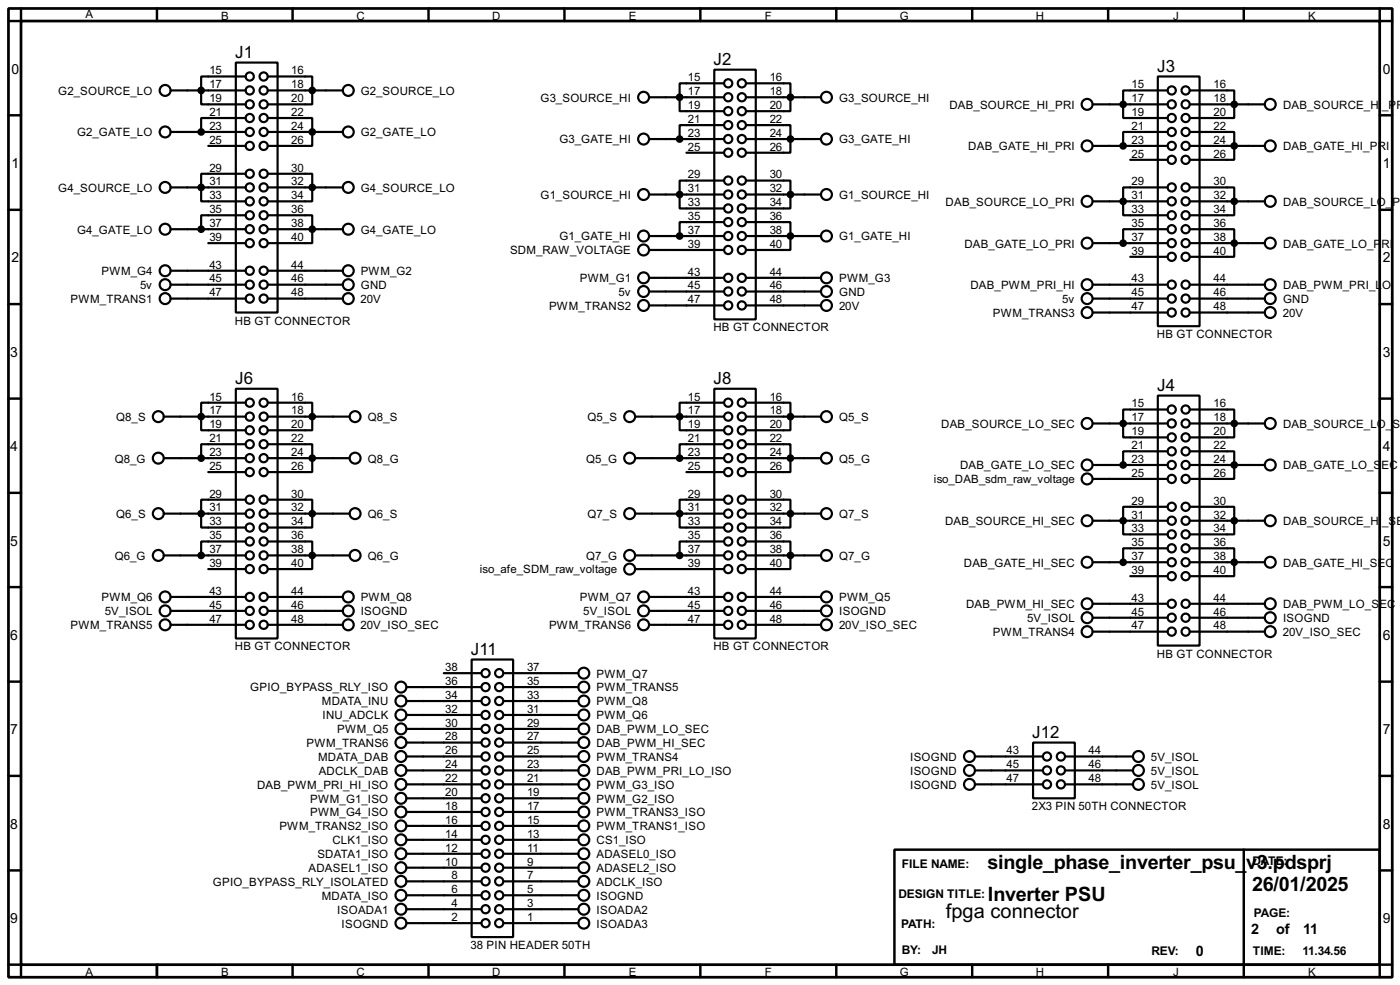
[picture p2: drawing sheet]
<svg xmlns="http://www.w3.org/2000/svg" width="256mm" height="180mm" viewBox="0 0 256 180" stroke-linecap="round" stroke-linejoin="round" font-family="sans-serif">
<path d="M1.6 1.6h253.5v177.3h-253.5zM3.9 3.9h248.9v172.7h-248.9z" fill="none" stroke="#000" stroke-width=".5"/>
<g fill="none" stroke="#000" stroke-width=".45">
<path d="M3.9 1.6v2.3h-2.3M28.8 1.6v2.3M53.6 1.6v2.3M78.5 1.6v2.3M103.4 1.6v2.3M128.3 1.6v2.3M153.2 1.6v2.3M178.1 1.6v2.3M203 1.6v2.3M227.9 1.6v2.3M252.8 1.6v2.3h2.3M1.6 21.1h2.3"/>
<path d="M1.6 38.4h2.3M252.8 21.1h2.3M252.8 38.4h2.3M1.6 55.7h2.3M252.8 55.7h2.3M1.6 73h2.3M252.8 73h2.3M1.6 90.2h2.3M252.8 90.2h2.3M1.6 107.5h2.3M252.8 107.5h2.3M1.6 124.8h2.3"/>
<path d="M252.8 124.8h2.3M1.6 142h2.3M1.6 159.3h2.3M163.9 155.5h88.9v21.1h-88.9zM227.9 155.5v23.4M252.8 142h2.3M252.8 159.3h2.3M1.6 176.6h2.3v2.3M28.8 176.6v2.3M53.6 176.6v2.3M78.5 176.6v2.3M103.4 176.6v2.3"/>
<path d="M128.3 176.6v2.3M153.2 176.6v2.3M178.1 176.6v2.3M203 176.6v2.3M255.1 176.6h-2.3v2.3"/>
</g>
<g fill="none" stroke="#000" stroke-width=".4">
<path d="M31.3 16.6h13.7M43.2 11.5h7.7v45.7h-7.7zM45 14h-8.1v5.1h8.1M49.1 14h8.1v5.1h-8.1M49.1 16.6h13.7M118.9 17.8h13.7M130.9 12.8h7.6v45.7h-7.6zM132.6 15.3h-8.1v5.1h8.1M136.7 15.3h8.1v5.1h-8.1M136.7 17.8h13.7M200.2 19.1h13.7M212.1 14h7.7v45.7h-7.7z"/>
<path d="M213.9 16.6h-8.1v5h8.1M218 16.6h8.1v5h-8.1M218 19.1h13.7M31.3 24.2h13.7M31.3 34.3h13.7M38.2 26.7h6.8M45 21.6h-8.1v2.6M45 31.8h-8.1v5.1h8.1M45 39.4h-8.1v2.6M49.1 21.6h8.1v5.1h-8.1M49.1 31.8h8.1v5.1h-8.1M49.1 39.4h8.1v5.1h-8.1"/>
<path d="M49.1 24.2h13.7M49.1 34.3h13.7M118.9 25.5h13.7M118.9 35.6h13.7M125.8 28h6.8M132.6 22.9h-8.1v2.6M132.6 33.1h-8.1v5.1h8.1M136.7 22.9h8.1v5.1h-8.1M136.7 33.1h8.1v5.1h-8.1M136.7 25.5h13.7M136.7 35.6h13.7M200.2 26.7h13.7"/>
<path d="M200.2 36.9h13.7M207.1 29.3h6.8M213.9 24.2h-8.1v2.5M213.9 34.3h-8.1v5.1h8.1M218 24.2h8.1v5.1h-8.1M218 34.3h8.1v5.1h-8.1M218 26.7h13.7M218 36.9h13.7M31.3 52.1h13.7M31.3 54.7h13.7M31.3 49.6h13.7M31.3 42h13.7"/>
<path d="M38.2 44.5h6.8M49.1 52.1h13.7M49.1 54.7h13.7M49.1 49.6h13.7M49.1 42h13.7M118.9 53.4h13.7M118.9 55.9h13.7M118.9 50.9h13.7M118.9 43.2h13.7M118.9 45.8h13.7M132.6 40.7h-8.1v2.5M136.7 40.7h8.1v5.1h-8.1"/>
<path d="M136.7 53.4h13.7M136.7 55.9h13.7M136.7 50.9h13.7M136.7 43.2h13.7M200.2 52.1h13.7M200.2 54.7h13.7M200.2 57.2h13.7M200.2 44.5h13.7M207.1 47h6.8M213.9 42h-8.1v2.5M218 42h8.1v5h-8.1M218 52.1h13.7"/>
<path d="M218 54.7h13.7M218 57.2h13.7M218 44.5h13.7M30 76.3h15M43.2 71.2h7.7v45.7h-7.7zM45 73.7h-8.1v5.1h8.1M49.1 73.7h8.1v5.1h-8.1M49.1 76.3h15M116.4 76.3h16.2M130.9 71.2h7.6v45.7h-7.6zM132.6 73.7h-8.1v5.1h8.1M136.7 73.7h8.1v5.1h-8.1"/>
<path d="M136.7 76.3h13.7M200.2 77.5h13.7M212.1 72.4h7.7v45.8h-7.7zM213.9 75h-8.1v5.1h8.1M218 75h8.1v5.1h-8.1M218 77.5h13.7M30 83.9h15M30 94h15M38.2 86.4h6.8M45 81.3h-8.1v2.6M45 91.5h-8.1v5.1h8.1M45 99.1h-8.1v2.6"/>
<path d="M49.1 81.3h8.1v5.1h-8.1M49.1 91.5h8.1v5.1h-8.1M49.1 99.1h8.1v5.1h-8.1M49.1 83.9h15M49.1 94h15M116.4 83.9h16.2M116.4 94h16.2M125.8 86.4h6.8M132.6 81.3h-8.1v2.6M132.6 91.5h-8.1v5.1h8.1M132.6 99.1h-8.1v2.6M136.7 81.3h8.1v5.1h-8.1"/>
<path d="M136.7 91.5h8.1v5.1h-8.1M136.7 99.1h8.1v5.1h-8.1M136.7 83.9h13.7M136.7 94h13.7M200.2 85.1h13.7M200.2 95.3h13.7M200.2 87.7h13.7M213.9 82.6h-8.1v2.5M213.9 92.8h-8.1v5h8.1M218 82.6h8.1v5.1h-8.1M218 92.8h8.1v5h-8.1M218 85.1h13.7"/>
<path d="M218 95.3h13.7M30 101.7h15M31.3 111.8h13.7M31.3 114.4h13.7M31.3 109.3h13.7M38.2 104.2h6.8M49.1 111.8h13.7M49.1 114.4h13.7M49.1 101.7h15M49.1 109.3h13.7M116.4 101.7h16.2M116.4 104.2h16.2"/>
<path d="M118.9 111.8h13.7M118.9 114.4h13.7M118.9 109.3h13.7M136.7 111.8h13.7M136.7 114.4h13.7M136.7 101.7h13.7M136.7 109.3h13.7M200.2 113.1h13.7M200.2 115.6h13.7M200.2 110.5h13.7M200.2 102.9h13.7M207.1 105.5h6.8"/>
<path d="M213.9 100.4h-8.1v2.5M218 100.4h8.1v5.1h-8.1M218 113.1h13.7M218 115.6h13.7M218 110.5h13.7M218 102.9h13.7M74.5 138.5h13.7M74.5 135.9h13.7M74.5 133.4h13.7M74.5 130.9h13.7M74.5 128.3h13.7M74.5 125.8h13.7"/>
<path d="M81.3 123.2h6.9M86.4 120.7h7.6v50.8h-7.6zM92.3 138.5h13.7M92.3 135.9h13.7M92.3 133.4h13.7M92.3 130.9h13.7M92.3 128.3h13.7M92.3 125.8h13.7M92.3 123.2h13.7M178.6 138.5h12.5M189.3 135.9h7.6v10.2h-7.6zM195.1 138.5h12.5"/>
<path d="M74.5 158.8h13.7M74.5 156.3h13.7M74.5 153.7h13.7M74.5 151.2h13.7M74.5 148.6h13.7M74.5 146.1h13.7M74.5 143.6h13.7M74.5 141h13.7M92.3 158.8h13.7M92.3 156.3h13.7M92.3 153.7h13.7M92.3 151.2h13.7"/>
<path d="M92.3 148.6h13.7M92.3 146.1h13.7M92.3 143.6h13.7M92.3 141h13.7M178.6 143.6h12.5M178.6 141h12.5M195.1 143.6h12.5M195.1 141h12.5M74.5 169h13.7M74.5 166.4h13.7M74.5 161.3h13.7M74.5 163.9h13.7"/>
<path d="M92.3 169h13.7M92.3 166.4h13.7M92.3 161.3h13.7M92.3 163.9h13.7"/>
<circle cx="30.2" cy="16.6" r="1"/>
<circle cx="45.7" cy="14" r=".75"/>
<circle cx="45.7" cy="16.6" r=".75"/>
<circle cx="45.7" cy="19.1" r=".75"/>
<circle cx="48.3" cy="14" r=".75"/>
<circle cx="48.3" cy="19.1" r=".75"/>
<circle cx="48.3" cy="16.6" r=".75"/>
<circle cx="63.8" cy="16.6" r="1"/>
<circle cx="117.9" cy="17.8" r="1"/>
<circle cx="133.4" cy="17.8" r=".75"/>
<circle cx="133.4" cy="15.3" r=".75"/>
<circle cx="135.9" cy="17.8" r=".75"/>
<circle cx="135.9" cy="15.3" r=".75"/>
<circle cx="151.4" cy="17.8" r="1"/>
<circle cx="199.1" cy="19.1" r="1"/>
<circle cx="214.6" cy="16.6" r=".75"/>
<circle cx="214.6" cy="19.1" r=".75"/>
<circle cx="217.2" cy="16.6" r=".75"/>
<circle cx="217.2" cy="19.1" r=".75"/>
<circle cx="232.7" cy="19.1" r="1"/>
<circle cx="30.2" cy="34.3" r="1"/>
<circle cx="30.2" cy="24.2" r="1"/>
<circle cx="45.7" cy="36.9" r=".75"/>
<circle cx="45.7" cy="39.4" r=".75"/>
<circle cx="45.7" cy="34.3" r=".75"/>
<circle cx="45.7" cy="26.7" r=".75"/>
<circle cx="45.7" cy="31.8" r=".75"/>
<circle cx="45.7" cy="24.2" r=".75"/>
<circle cx="45.7" cy="21.6" r=".75"/>
<circle cx="48.3" cy="26.7" r=".75"/>
<circle cx="48.3" cy="34.3" r=".75"/>
<circle cx="48.3" cy="36.9" r=".75"/>
<circle cx="48.3" cy="39.4" r=".75"/>
<circle cx="48.3" cy="31.8" r=".75"/>
<circle cx="48.3" cy="21.6" r=".75"/>
<circle cx="48.3" cy="24.2" r=".75"/>
<circle cx="63.8" cy="34.3" r="1"/>
<circle cx="63.8" cy="24.2" r="1"/>
<circle cx="117.9" cy="35.6" r="1"/>
<circle cx="117.9" cy="25.5" r="1"/>
<circle cx="133.4" cy="35.6" r=".75"/>
<circle cx="133.4" cy="38.2" r=".75"/>
<circle cx="133.4" cy="28" r=".75"/>
<circle cx="133.4" cy="33.1" r=".75"/>
<circle cx="133.4" cy="20.4" r=".75"/>
<circle cx="133.4" cy="22.9" r=".75"/>
<circle cx="133.4" cy="25.5" r=".75"/>
<circle cx="135.9" cy="28" r=".75"/>
<circle cx="135.9" cy="33.1" r=".75"/>
<circle cx="135.9" cy="35.6" r=".75"/>
<circle cx="135.9" cy="38.2" r=".75"/>
<circle cx="135.9" cy="20.4" r=".75"/>
<circle cx="135.9" cy="22.9" r=".75"/>
<circle cx="135.9" cy="25.5" r=".75"/>
<circle cx="151.4" cy="35.6" r="1"/>
<circle cx="151.4" cy="25.5" r="1"/>
<circle cx="199.1" cy="26.7" r="1"/>
<circle cx="199.1" cy="36.9" r="1"/>
<circle cx="214.6" cy="34.3" r=".75"/>
<circle cx="214.6" cy="36.9" r=".75"/>
<circle cx="214.6" cy="39.4" r=".75"/>
<circle cx="214.6" cy="26.7" r=".75"/>
<circle cx="214.6" cy="29.3" r=".75"/>
<circle cx="214.6" cy="24.2" r=".75"/>
<circle cx="214.6" cy="21.6" r=".75"/>
<circle cx="217.2" cy="29.3" r=".75"/>
<circle cx="217.2" cy="34.3" r=".75"/>
<circle cx="217.2" cy="36.9" r=".75"/>
<circle cx="217.2" cy="39.4" r=".75"/>
<circle cx="217.2" cy="26.7" r=".75"/>
<circle cx="217.2" cy="24.2" r=".75"/>
<circle cx="217.2" cy="21.6" r=".75"/>
<circle cx="232.7" cy="36.9" r="1"/>
<circle cx="232.7" cy="26.7" r="1"/>
<circle cx="30.2" cy="49.6" r="1"/>
<circle cx="30.2" cy="42" r="1"/>
<circle cx="30.2" cy="52.1" r="1"/>
<circle cx="30.2" cy="54.7" r="1"/>
<circle cx="45.7" cy="52.1" r=".75"/>
<circle cx="45.7" cy="54.7" r=".75"/>
<circle cx="45.7" cy="49.6" r=".75"/>
<circle cx="45.7" cy="42" r=".75"/>
<circle cx="45.7" cy="44.5" r=".75"/>
<circle cx="48.3" cy="54.7" r=".75"/>
<circle cx="48.3" cy="52.1" r=".75"/>
<circle cx="48.3" cy="49.6" r=".75"/>
<circle cx="48.3" cy="42" r=".75"/>
<circle cx="48.3" cy="44.5" r=".75"/>
<circle cx="63.8" cy="42" r="1"/>
<circle cx="63.8" cy="49.6" r="1"/>
<circle cx="63.8" cy="52.1" r="1"/>
<circle cx="63.8" cy="54.7" r="1"/>
<circle cx="117.9" cy="43.2" r="1"/>
<circle cx="117.9" cy="45.8" r="1"/>
<circle cx="117.9" cy="50.9" r="1"/>
<circle cx="117.9" cy="55.9" r="1"/>
<circle cx="117.9" cy="53.4" r="1"/>
<circle cx="133.4" cy="53.4" r=".75"/>
<circle cx="133.4" cy="55.9" r=".75"/>
<circle cx="133.4" cy="50.9" r=".75"/>
<circle cx="133.4" cy="45.8" r=".75"/>
<circle cx="133.4" cy="40.7" r=".75"/>
<circle cx="133.4" cy="43.2" r=".75"/>
<circle cx="135.9" cy="50.9" r=".75"/>
<circle cx="135.9" cy="55.9" r=".75"/>
<circle cx="135.9" cy="53.4" r=".75"/>
<circle cx="135.9" cy="43.2" r=".75"/>
<circle cx="135.9" cy="45.8" r=".75"/>
<circle cx="135.9" cy="40.7" r=".75"/>
<circle cx="151.4" cy="43.2" r="1"/>
<circle cx="151.4" cy="50.9" r="1"/>
<circle cx="151.4" cy="53.4" r="1"/>
<circle cx="151.4" cy="55.9" r="1"/>
<circle cx="199.1" cy="44.5" r="1"/>
<circle cx="199.1" cy="54.7" r="1"/>
<circle cx="199.1" cy="57.2" r="1"/>
<circle cx="199.1" cy="52.1" r="1"/>
<circle cx="214.6" cy="54.7" r=".75"/>
<circle cx="214.6" cy="57.2" r=".75"/>
<circle cx="214.6" cy="52.1" r=".75"/>
<circle cx="214.6" cy="42" r=".75"/>
<circle cx="214.6" cy="44.5" r=".75"/>
<circle cx="214.6" cy="47" r=".75"/>
<circle cx="217.2" cy="54.7" r=".75"/>
<circle cx="217.2" cy="57.2" r=".75"/>
<circle cx="217.2" cy="52.1" r=".75"/>
<circle cx="217.2" cy="42" r=".75"/>
<circle cx="217.2" cy="47" r=".75"/>
<circle cx="217.2" cy="44.5" r=".75"/>
<circle cx="232.7" cy="44.5" r="1"/>
<circle cx="232.7" cy="57.2" r="1"/>
<circle cx="232.7" cy="54.7" r="1"/>
<circle cx="232.7" cy="52.1" r="1"/>
<circle cx="29" cy="76.3" r="1"/>
<circle cx="45.7" cy="78.8" r=".75"/>
<circle cx="45.7" cy="73.7" r=".75"/>
<circle cx="45.7" cy="76.3" r=".75"/>
<circle cx="48.3" cy="76.3" r=".75"/>
<circle cx="48.3" cy="73.7" r=".75"/>
<circle cx="48.3" cy="78.8" r=".75"/>
<circle cx="65" cy="76.3" r="1"/>
<circle cx="115.3" cy="76.3" r="1"/>
<circle cx="133.4" cy="73.7" r=".75"/>
<circle cx="133.4" cy="78.8" r=".75"/>
<circle cx="133.4" cy="76.3" r=".75"/>
<circle cx="135.9" cy="78.8" r=".75"/>
<circle cx="135.9" cy="73.7" r=".75"/>
<circle cx="135.9" cy="76.3" r=".75"/>
<circle cx="151.4" cy="76.3" r="1"/>
<circle cx="199.1" cy="77.5" r="1"/>
<circle cx="214.6" cy="77.5" r=".75"/>
<circle cx="214.6" cy="75" r=".75"/>
<circle cx="217.2" cy="77.5" r=".75"/>
<circle cx="217.2" cy="75" r=".75"/>
<circle cx="232.7" cy="77.5" r="1"/>
<circle cx="29" cy="94" r="1"/>
<circle cx="29" cy="83.9" r="1"/>
<circle cx="45.7" cy="86.4" r=".75"/>
<circle cx="45.7" cy="81.3" r=".75"/>
<circle cx="45.7" cy="96.6" r=".75"/>
<circle cx="45.7" cy="91.5" r=".75"/>
<circle cx="45.7" cy="99.1" r=".75"/>
<circle cx="45.7" cy="94" r=".75"/>
<circle cx="45.7" cy="83.9" r=".75"/>
<circle cx="48.3" cy="99.1" r=".75"/>
<circle cx="48.3" cy="83.9" r=".75"/>
<circle cx="48.3" cy="94" r=".75"/>
<circle cx="48.3" cy="96.6" r=".75"/>
<circle cx="48.3" cy="81.3" r=".75"/>
<circle cx="48.3" cy="91.5" r=".75"/>
<circle cx="48.3" cy="86.4" r=".75"/>
<circle cx="65" cy="83.9" r="1"/>
<circle cx="65" cy="94" r="1"/>
<circle cx="115.3" cy="83.9" r="1"/>
<circle cx="115.3" cy="94" r="1"/>
<circle cx="133.4" cy="99.1" r=".75"/>
<circle cx="133.4" cy="96.6" r=".75"/>
<circle cx="133.4" cy="81.3" r=".75"/>
<circle cx="133.4" cy="86.4" r=".75"/>
<circle cx="133.4" cy="83.9" r=".75"/>
<circle cx="133.4" cy="91.5" r=".75"/>
<circle cx="133.4" cy="94" r=".75"/>
<circle cx="135.9" cy="96.6" r=".75"/>
<circle cx="135.9" cy="86.4" r=".75"/>
<circle cx="135.9" cy="83.9" r=".75"/>
<circle cx="135.9" cy="81.3" r=".75"/>
<circle cx="135.9" cy="99.1" r=".75"/>
<circle cx="135.9" cy="91.5" r=".75"/>
<circle cx="135.9" cy="94" r=".75"/>
<circle cx="151.4" cy="94" r="1"/>
<circle cx="151.4" cy="83.9" r="1"/>
<circle cx="199.1" cy="85.1" r="1"/>
<circle cx="199.1" cy="95.3" r="1"/>
<circle cx="199.1" cy="87.7" r="1"/>
<circle cx="214.6" cy="87.7" r=".75"/>
<circle cx="214.6" cy="80.1" r=".75"/>
<circle cx="214.6" cy="85.1" r=".75"/>
<circle cx="214.6" cy="97.8" r=".75"/>
<circle cx="214.6" cy="82.6" r=".75"/>
<circle cx="214.6" cy="95.3" r=".75"/>
<circle cx="214.6" cy="92.8" r=".75"/>
<circle cx="217.2" cy="80.1" r=".75"/>
<circle cx="217.2" cy="82.6" r=".75"/>
<circle cx="217.2" cy="97.8" r=".75"/>
<circle cx="217.2" cy="87.7" r=".75"/>
<circle cx="217.2" cy="95.3" r=".75"/>
<circle cx="217.2" cy="85.1" r=".75"/>
<circle cx="217.2" cy="92.8" r=".75"/>
<circle cx="232.7" cy="85.1" r="1"/>
<circle cx="232.7" cy="95.3" r="1"/>
<circle cx="29" cy="101.7" r="1"/>
<circle cx="30.2" cy="109.3" r="1"/>
<circle cx="30.2" cy="114.4" r="1"/>
<circle cx="30.2" cy="111.8" r="1"/>
<circle cx="45.7" cy="101.7" r=".75"/>
<circle cx="45.7" cy="109.3" r=".75"/>
<circle cx="45.7" cy="114.4" r=".75"/>
<circle cx="45.7" cy="104.2" r=".75"/>
<circle cx="45.7" cy="111.8" r=".75"/>
<circle cx="48.3" cy="101.7" r=".75"/>
<circle cx="48.3" cy="109.3" r=".75"/>
<circle cx="48.3" cy="114.4" r=".75"/>
<circle cx="48.3" cy="104.2" r=".75"/>
<circle cx="48.3" cy="111.8" r=".75"/>
<circle cx="63.8" cy="109.3" r="1"/>
<circle cx="63.8" cy="114.4" r="1"/>
<circle cx="63.8" cy="111.8" r="1"/>
<circle cx="65" cy="101.7" r="1"/>
<circle cx="115.3" cy="101.7" r="1"/>
<circle cx="115.3" cy="104.2" r="1"/>
<circle cx="117.9" cy="109.3" r="1"/>
<circle cx="117.9" cy="114.4" r="1"/>
<circle cx="117.9" cy="111.8" r="1"/>
<circle cx="133.4" cy="101.7" r=".75"/>
<circle cx="133.4" cy="111.8" r=".75"/>
<circle cx="133.4" cy="114.4" r=".75"/>
<circle cx="133.4" cy="104.2" r=".75"/>
<circle cx="133.4" cy="109.3" r=".75"/>
<circle cx="135.9" cy="101.7" r=".75"/>
<circle cx="135.9" cy="114.4" r=".75"/>
<circle cx="135.9" cy="109.3" r=".75"/>
<circle cx="135.9" cy="111.8" r=".75"/>
<circle cx="135.9" cy="104.2" r=".75"/>
<circle cx="151.4" cy="114.4" r="1"/>
<circle cx="151.4" cy="111.8" r="1"/>
<circle cx="151.4" cy="109.3" r="1"/>
<circle cx="151.4" cy="101.7" r="1"/>
<circle cx="199.1" cy="115.6" r="1"/>
<circle cx="199.1" cy="102.9" r="1"/>
<circle cx="199.1" cy="110.5" r="1"/>
<circle cx="199.1" cy="113.1" r="1"/>
<circle cx="214.6" cy="100.4" r=".75"/>
<circle cx="214.6" cy="110.5" r=".75"/>
<circle cx="214.6" cy="102.9" r=".75"/>
<circle cx="214.6" cy="115.6" r=".75"/>
<circle cx="214.6" cy="105.5" r=".75"/>
<circle cx="214.6" cy="113.1" r=".75"/>
<circle cx="217.2" cy="100.4" r=".75"/>
<circle cx="217.2" cy="105.5" r=".75"/>
<circle cx="217.2" cy="115.6" r=".75"/>
<circle cx="217.2" cy="110.5" r=".75"/>
<circle cx="217.2" cy="113.1" r=".75"/>
<circle cx="217.2" cy="102.9" r=".75"/>
<circle cx="232.7" cy="110.5" r="1"/>
<circle cx="232.7" cy="115.6" r="1"/>
<circle cx="232.7" cy="102.9" r="1"/>
<circle cx="232.7" cy="113.1" r="1"/>
<circle cx="73.4" cy="128.3" r="1"/>
<circle cx="73.4" cy="133.4" r="1"/>
<circle cx="73.4" cy="138.5" r="1"/>
<circle cx="73.4" cy="135.9" r="1"/>
<circle cx="73.4" cy="130.9" r="1"/>
<circle cx="73.4" cy="125.8" r="1"/>
<circle cx="88.9" cy="128.3" r=".75"/>
<circle cx="88.9" cy="138.5" r=".75"/>
<circle cx="88.9" cy="130.9" r=".75"/>
<circle cx="88.9" cy="125.8" r=".75"/>
<circle cx="88.9" cy="123.2" r=".75"/>
<circle cx="88.9" cy="135.9" r=".75"/>
<circle cx="88.9" cy="133.4" r=".75"/>
<circle cx="91.4" cy="125.8" r=".75"/>
<circle cx="91.4" cy="123.2" r=".75"/>
<circle cx="91.4" cy="130.9" r=".75"/>
<circle cx="91.4" cy="133.4" r=".75"/>
<circle cx="91.4" cy="138.5" r=".75"/>
<circle cx="91.4" cy="128.3" r=".75"/>
<circle cx="91.4" cy="135.9" r=".75"/>
<circle cx="106.9" cy="130.9" r="1"/>
<circle cx="106.9" cy="133.4" r="1"/>
<circle cx="106.9" cy="123.2" r="1"/>
<circle cx="106.9" cy="138.5" r="1"/>
<circle cx="106.9" cy="125.8" r="1"/>
<circle cx="106.9" cy="135.9" r="1"/>
<circle cx="106.9" cy="128.3" r="1"/>
<circle cx="177.6" cy="138.5" r="1"/>
<circle cx="191.8" cy="138.5" r=".75"/>
<circle cx="194.3" cy="138.5" r=".75"/>
<circle cx="208.5" cy="138.5" r="1"/>
<circle cx="73.4" cy="156.3" r="1"/>
<circle cx="73.4" cy="153.7" r="1"/>
<circle cx="73.4" cy="151.2" r="1"/>
<circle cx="73.4" cy="141" r="1"/>
<circle cx="73.4" cy="158.8" r="1"/>
<circle cx="73.4" cy="143.6" r="1"/>
<circle cx="73.4" cy="146.1" r="1"/>
<circle cx="73.4" cy="148.6" r="1"/>
<circle cx="88.9" cy="148.6" r=".75"/>
<circle cx="88.9" cy="141" r=".75"/>
<circle cx="88.9" cy="158.8" r=".75"/>
<circle cx="88.9" cy="151.2" r=".75"/>
<circle cx="88.9" cy="156.3" r=".75"/>
<circle cx="88.9" cy="153.7" r=".75"/>
<circle cx="88.9" cy="146.1" r=".75"/>
<circle cx="88.9" cy="143.6" r=".75"/>
<circle cx="91.4" cy="143.6" r=".75"/>
<circle cx="91.4" cy="158.8" r=".75"/>
<circle cx="91.4" cy="153.7" r=".75"/>
<circle cx="91.4" cy="156.3" r=".75"/>
<circle cx="91.4" cy="151.2" r=".75"/>
<circle cx="91.4" cy="146.1" r=".75"/>
<circle cx="91.4" cy="148.6" r=".75"/>
<circle cx="91.4" cy="141" r=".75"/>
<circle cx="106.9" cy="153.7" r="1"/>
<circle cx="106.9" cy="143.6" r="1"/>
<circle cx="106.9" cy="158.8" r="1"/>
<circle cx="106.9" cy="148.6" r="1"/>
<circle cx="106.9" cy="146.1" r="1"/>
<circle cx="106.9" cy="151.2" r="1"/>
<circle cx="106.9" cy="141" r="1"/>
<circle cx="106.9" cy="156.3" r="1"/>
<circle cx="177.6" cy="143.6" r="1"/>
<circle cx="177.6" cy="141" r="1"/>
<circle cx="191.8" cy="143.6" r=".75"/>
<circle cx="191.8" cy="141" r=".75"/>
<circle cx="194.3" cy="143.6" r=".75"/>
<circle cx="194.3" cy="141" r=".75"/>
<circle cx="208.5" cy="141" r="1"/>
<circle cx="208.5" cy="143.6" r="1"/>
<circle cx="73.4" cy="166.4" r="1"/>
<circle cx="73.4" cy="169" r="1"/>
<circle cx="73.4" cy="163.9" r="1"/>
<circle cx="73.4" cy="161.3" r="1"/>
<circle cx="88.9" cy="166.4" r=".75"/>
<circle cx="88.9" cy="169" r=".75"/>
<circle cx="88.9" cy="163.9" r=".75"/>
<circle cx="88.9" cy="161.3" r=".75"/>
<circle cx="91.4" cy="161.3" r=".75"/>
<circle cx="91.4" cy="166.4" r=".75"/>
<circle cx="91.4" cy="163.9" r=".75"/>
<circle cx="91.4" cy="169" r=".75"/>
<circle cx="106.9" cy="163.9" r="1"/>
<circle cx="106.9" cy="161.3" r="1"/>
<circle cx="106.9" cy="166.4" r="1"/>
<circle cx="106.9" cy="169" r="1"/>
</g>
<g fill="#000" stroke="#000" stroke-width=".4">
<circle cx="36.8" cy="16.6" r=".5"/>
<circle cx="57.2" cy="16.6" r=".5"/>
<circle cx="124.5" cy="17.8" r=".5"/>
<circle cx="144.8" cy="17.8" r=".5"/>
<circle cx="205.7" cy="19.1" r=".5"/>
<circle cx="226.1" cy="19.1" r=".5"/>
<circle cx="36.8" cy="24.2" r=".5"/>
<circle cx="36.8" cy="34.3" r=".5"/>
<circle cx="57.2" cy="24.2" r=".5"/>
<circle cx="57.2" cy="34.3" r=".5"/>
<circle cx="124.5" cy="25.5" r=".5"/>
<circle cx="124.5" cy="35.6" r=".5"/>
<circle cx="144.8" cy="25.5" r=".5"/>
<circle cx="144.8" cy="35.6" r=".5"/>
<circle cx="205.7" cy="26.7" r=".5"/>
<circle cx="205.7" cy="36.9" r=".5"/>
<circle cx="226.1" cy="36.9" r=".5"/>
<circle cx="226.1" cy="26.7" r=".5"/>
<circle cx="36.8" cy="42" r=".5"/>
<circle cx="57.2" cy="42" r=".5"/>
<circle cx="124.5" cy="43.2" r=".5"/>
<circle cx="144.8" cy="43.2" r=".5"/>
<circle cx="205.7" cy="44.5" r=".5"/>
<circle cx="226.1" cy="44.5" r=".5"/>
<circle cx="36.8" cy="76.3" r=".5"/>
<circle cx="57.2" cy="76.3" r=".5"/>
<circle cx="124.5" cy="76.3" r=".5"/>
<circle cx="144.8" cy="76.3" r=".5"/>
<circle cx="205.7" cy="77.5" r=".5"/>
<circle cx="226.1" cy="77.5" r=".5"/>
<circle cx="36.8" cy="83.9" r=".5"/>
<circle cx="36.8" cy="94" r=".5"/>
<circle cx="57.2" cy="83.9" r=".5"/>
<circle cx="57.2" cy="94" r=".5"/>
<circle cx="124.5" cy="83.9" r=".5"/>
<circle cx="124.5" cy="94" r=".5"/>
<circle cx="144.8" cy="83.9" r=".5"/>
<circle cx="144.8" cy="94" r=".5"/>
<circle cx="205.7" cy="95.3" r=".5"/>
<circle cx="205.7" cy="85.1" r=".5"/>
<circle cx="226.1" cy="85.1" r=".5"/>
<circle cx="226.1" cy="95.3" r=".5"/>
<circle cx="36.8" cy="101.7" r=".5"/>
<circle cx="57.2" cy="101.7" r=".5"/>
<circle cx="124.5" cy="101.7" r=".5"/>
<circle cx="144.8" cy="101.7" r=".5"/>
<circle cx="205.7" cy="102.9" r=".5"/>
<circle cx="226.1" cy="102.9" r=".5"/>
</g>
<g font-size="4.1">
<text x="180.9" y="159.1">single_phase_inverter_psu_</text>
<text x="228.3" y="159.1">v3.pdsprj</text>
<text x="173.3" y="168">fpga connector</text>
<text x="181" y="164.9">Inverter PSU</text>
<text x="229.4" y="163.1">26/01/2025</text>
</g>
<g font-size="3.5">
<text x="43.1" y="10.6">J1</text>
<text x="130.7" y="12">J2</text>
<text x="212" y="13.2">J3</text>
<text x="43.1" y="70.4">J6</text>
<text x="130.7" y="70.4">J8</text>
<text x="212" y="71.6">J4</text>
<text x="86.3" y="119.9">J11</text>
<text x="189.1" y="135.1">J12</text>
</g>
<g font-size="3">
<text x="229.2" y="171">2</text>
<text x="233.8" y="171">of</text>
<text x="238.8" y="171">11</text>
<text x="219.1" y="175">0</text>
</g>
<g font-size="2.9">
<text x="2.1" y="13.5">0</text>
<text x="253.4" y="13.5">0</text>
<text x="2.1" y="30.7">1</text>
<text x="253.4" y="30.7">1</text>
<text x="2.1" y="48">2</text>
<text x="253.4" y="48">2</text>
<text x="1.9" y="65.3">3</text>
<text x="253.4" y="65.3">3</text>
<text x="1.9" y="82.5">4</text>
<text x="253.4" y="82.5">4</text>
<text x="1.9" y="99.9">5</text>
<text x="253.4" y="99.9">5</text>
<text x="1.9" y="117.1">6</text>
<text x="253.4" y="117.1">6</text>
<text x="1.9" y="134.4">7</text>
<text x="253.4" y="134.4">7</text>
<text x="1.9" y="151.7">8</text>
<text x="253.4" y="151.7">8</text>
<text x="1.9" y="168.9">9</text>
<text x="253.4" y="168.9">9</text>
</g>
<g font-size="2.5">
<text x="165.2" y="158.9">FILE NAME:</text>
<text x="229.4" y="158.4">DATE:</text>
<text x="164.6" y="164.4">DESIGN TITLE:</text>
<text x="229.7" y="167.8">PAGE:</text>
<text x="165.1" y="169.8">PATH:</text>
<text x="165.2" y="174.6">BY:</text>
<text x="170.7" y="174.6">JH</text>
<text x="210.9" y="174.8">REV:</text>
<text x="229.5" y="174.8">TIME:</text>
<text x="238.6" y="174.8">11.34.56</text>
</g>
<g font-size="2.4">
<text x="15.6" y="3.4">A</text>
<text x="40.5" y="3.6">B</text>
<text x="65.3" y="3.6">C</text>
<text x="90.2" y="3.6">D</text>
<text x="115.2" y="3.6">E</text>
<text x="140.1" y="3.6">F</text>
<text x="164.8" y="3.6">G</text>
<text x="189.8" y="3.6">H</text>
<text x="214.9" y="3.6">J</text>
<text x="239.6" y="3.6">K</text>
<text x="10.7" y="17.3">G2_SOURCE_LO</text>
<text x="38.4" y="13.6">15</text>
<text x="38.4" y="16.2">17</text>
<text x="53.4" y="13.6">16</text>
<text x="53.4" y="16.2">18</text>
<text x="66.1" y="17.3">G2_SOURCE_LO</text>
<text x="126" y="14.8">15</text>
<text x="126" y="17.4">17</text>
<text x="141" y="14.8">16</text>
<text x="141" y="17.4">18</text>
<text x="207.3" y="16.2">15</text>
<text x="222.3" y="16.2">16</text>
<text x="38.4" y="18.7">19</text>
<text x="38.4" y="21.2">21</text>
<text x="38.4" y="23.8">23</text>
<text x="53.4" y="18.7">20</text>
<text x="53.4" y="21.2">22</text>
<text x="53.4" y="23.8">24</text>
<text x="99" y="18.6">G3_SOURCE_HI</text>
<text x="126" y="19.9">19</text>
<text x="126" y="22.5">21</text>
<text x="141" y="19.9">20</text>
<text x="141" y="22.5">22</text>
<text x="153.7" y="18.6">G3_SOURCE_HI</text>
<text x="173.9" y="19.9">DAB_SOURCE_HI_PRI</text>
<text x="207.3" y="18.7">17</text>
<text x="207.3" y="21.2">19</text>
<text x="207.3" y="23.8">21</text>
<text x="222.3" y="18.7">18</text>
<text x="222.3" y="21.2">20</text>
<text x="222.3" y="23.8">22</text>
<text x="235" y="19.9">DAB_SOURCE_HI</text>
<text x="253.2" y="19.9">_PRI</text>
<text x="14.1" y="25">G2_GATE_LO</text>
<text x="38.4" y="26.3">25</text>
<text x="53.4" y="26.3">26</text>
<text x="66.1" y="25">G2_GATE_LO</text>
<text x="102.5" y="26.3">G3_GATE_HI</text>
<text x="126" y="25">23</text>
<text x="126" y="27.5">25</text>
<text x="141" y="25">24</text>
<text x="141" y="27.5">26</text>
<text x="153.7" y="26.3">G3_GATE_HI</text>
<text x="177.4" y="27.5">DAB_GATE_HI_PRI</text>
<text x="207.3" y="26.3">23</text>
<text x="207.3" y="28.9">25</text>
<text x="222.3" y="26.3">24</text>
<text x="222.3" y="28.9">26</text>
<text x="235" y="27.5">DAB_GATE_HI_PRI</text>
<text x="10.7" y="35.1">G4_SOURCE_LO</text>
<text x="38.4" y="31.4">29</text>
<text x="38.4" y="33.9">31</text>
<text x="53.4" y="31.4">30</text>
<text x="53.4" y="33.9">32</text>
<text x="66.1" y="35.1">G4_SOURCE_LO</text>
<text x="126" y="32.6">29</text>
<text x="126" y="35.2">31</text>
<text x="141" y="32.6">30</text>
<text x="141" y="35.2">32</text>
<text x="207.3" y="33.9">29</text>
<text x="222.3" y="33.9">30</text>
<text x="38.4" y="36.5">33</text>
<text x="38.4" y="39">35</text>
<text x="38.4" y="41.6">37</text>
<text x="53.4" y="36.5">34</text>
<text x="53.4" y="39">36</text>
<text x="53.4" y="41.6">38</text>
<text x="99" y="36.4">G1_SOURCE_HI</text>
<text x="126" y="37.7">33</text>
<text x="126" y="40.2">35</text>
<text x="141" y="37.7">34</text>
<text x="141" y="40.2">36</text>
<text x="153.7" y="36.4">G1_SOURCE_HI</text>
<text x="173.2" y="37.7">DAB_SOURCE_LO_PRI</text>
<text x="207.3" y="36.5">31</text>
<text x="207.3" y="39">33</text>
<text x="207.3" y="41.6">35</text>
<text x="222.3" y="36.5">32</text>
<text x="222.3" y="39">34</text>
<text x="222.3" y="41.6">36</text>
<text x="235" y="37.7">DAB_SOURCE_LO_</text>
<text x="255.1" y="37.7">P</text>
<text x="14.1" y="42.7">G4_GATE_LO</text>
<text x="38.4" y="44.1">39</text>
<text x="53.4" y="44.1">40</text>
<text x="66.1" y="42.7">G4_GATE_LO</text>
<text x="93.4" y="46.6">SDM_RAW_VOLTAGE</text>
<text x="102.5" y="44">G1_GATE_HI</text>
<text x="126" y="42.8">37</text>
<text x="126" y="45.4">39</text>
<text x="141" y="42.8">38</text>
<text x="141" y="45.4">40</text>
<text x="153.7" y="44">G1_GATE_HI</text>
<text x="176.7" y="45.3">DAB_GATE_LO_PRI</text>
<text x="207.3" y="44.1">37</text>
<text x="207.3" y="46.6">39</text>
<text x="222.3" y="44.1">38</text>
<text x="222.3" y="46.6">40</text>
<text x="235" y="45.3">DAB_GATE_LO_P</text>
<text x="253.1" y="45.3">RI</text>
<text x="18.6" y="50.4">PWM_G4</text>
<text x="25.7" y="52.9">5v</text>
<text x="38.4" y="51.7">45</text>
<text x="38.4" y="49.2">43</text>
<text x="53.4" y="51.7">46</text>
<text x="53.4" y="49.2">44</text>
<text x="66.1" y="50.4">PWM_G2</text>
<text x="66.1" y="52.9">GND</text>
<text x="106.2" y="51.7">PWM_G1</text>
<text x="126" y="52.9">45</text>
<text x="126" y="50.4">43</text>
<text x="141" y="52.9">46</text>
<text x="141" y="50.4">44</text>
<text x="153.7" y="51.7">PWM_G3</text>
<text x="177.8" y="52.9">DAB_PWM_PRI_HI</text>
<text x="207.3" y="51.7">43</text>
<text x="222.3" y="51.7">44</text>
<text x="235" y="52.9">DAB_PWM_PRI_L</text>
<text x="253.2" y="52.9">O</text>
<text x="12.9" y="55.4">PWM_TRANS1</text>
<text x="38.4" y="54.3">47</text>
<text x="43" y="59.4">HB GT CONNECTOR</text>
<text x="53.4" y="54.3">48</text>
<text x="66.1" y="55.4">20V</text>
<text x="100.6" y="56.7">PWM_TRANS2</text>
<text x="113.3" y="54.2">5v</text>
<text x="126" y="55.5">47</text>
<text x="141" y="55.5">48</text>
<text x="153.7" y="56.7">20V</text>
<text x="153.7" y="54.2">GND</text>
<text x="181.9" y="58">PWM_TRANS3</text>
<text x="194.6" y="55.4">5v</text>
<text x="207.3" y="54.3">45</text>
<text x="207.3" y="56.8">47</text>
<text x="222.3" y="54.3">46</text>
<text x="222.3" y="56.8">48</text>
<text x="235" y="58">20V</text>
<text x="235" y="55.4">GND</text>
<text x="130.7" y="60.7">HB GT CONNECTOR</text>
<text x="211.9" y="61.9">HB GT CONNECTOR</text>
<text x="21.3" y="77.1">Q8_S</text>
<text x="38.4" y="73.3">15</text>
<text x="38.4" y="75.8">17</text>
<text x="53.4" y="73.3">16</text>
<text x="53.4" y="75.8">18</text>
<text x="67.4" y="77.1">Q8_S</text>
<text x="107.6" y="77.1">Q5_S</text>
<text x="126" y="73.3">15</text>
<text x="126" y="75.8">17</text>
<text x="141" y="73.3">16</text>
<text x="141" y="75.8">18</text>
<text x="153.7" y="77.1">Q5_S</text>
<text x="207.3" y="74.6">15</text>
<text x="207.3" y="77.1">17</text>
<text x="222.3" y="74.6">16</text>
<text x="222.3" y="77.1">18</text>
<text x="38.4" y="78.3">19</text>
<text x="38.4" y="80.9">21</text>
<text x="38.4" y="83.5">23</text>
<text x="53.4" y="78.3">20</text>
<text x="53.4" y="80.9">22</text>
<text x="53.4" y="83.5">24</text>
<text x="126" y="78.3">19</text>
<text x="126" y="80.9">21</text>
<text x="126" y="83.5">23</text>
<text x="141" y="78.3">20</text>
<text x="141" y="80.9">22</text>
<text x="141" y="83.5">24</text>
<text x="172.4" y="78.3">DAB_SOURCE_LO_SEC</text>
<text x="207.3" y="79.7">19</text>
<text x="207.3" y="82.2">21</text>
<text x="222.3" y="79.7">20</text>
<text x="222.3" y="82.2">22</text>
<text x="235" y="78.3">DAB_SOURCE_LO_</text>
<text x="255.1" y="78.3">S</text>
<text x="21" y="84.7">Q8_G</text>
<text x="38.4" y="86">25</text>
<text x="53.4" y="86">26</text>
<text x="67.4" y="84.7">Q8_G</text>
<text x="107.4" y="84.7">Q5_G</text>
<text x="126" y="86">25</text>
<text x="141" y="86">26</text>
<text x="153.7" y="84.7">Q5_G</text>
<text x="171.1" y="88.5">iso_DAB_sdm_raw_voltage</text>
<text x="175.9" y="85.9">DAB_GATE_LO_SEC</text>
<text x="207.3" y="84.7">23</text>
<text x="207.3" y="87.3">25</text>
<text x="222.3" y="84.7">24</text>
<text x="222.3" y="87.3">26</text>
<text x="235" y="85.9">DAB_GATE_LO_S</text>
<text x="253.1" y="85.9">EC</text>
<text x="21.3" y="94.8">Q6_S</text>
<text x="38.4" y="91.1">29</text>
<text x="38.4" y="93.6">31</text>
<text x="53.4" y="91.1">30</text>
<text x="53.4" y="93.6">32</text>
<text x="67.4" y="94.8">Q6_S</text>
<text x="107.6" y="94.8">Q7_S</text>
<text x="126" y="91.1">29</text>
<text x="126" y="93.6">31</text>
<text x="141" y="91.1">30</text>
<text x="141" y="93.6">32</text>
<text x="153.7" y="94.8">Q7_S</text>
<text x="207.3" y="92.4">29</text>
<text x="207.3" y="94.9">31</text>
<text x="222.3" y="92.4">30</text>
<text x="222.3" y="94.9">32</text>
<text x="38.4" y="96.2">33</text>
<text x="38.4" y="98.7">35</text>
<text x="38.4" y="101.2">37</text>
<text x="53.4" y="96.2">34</text>
<text x="53.4" y="98.7">36</text>
<text x="53.4" y="101.2">38</text>
<text x="126" y="96.2">33</text>
<text x="126" y="98.7">35</text>
<text x="126" y="101.2">37</text>
<text x="141" y="96.2">34</text>
<text x="141" y="98.7">36</text>
<text x="141" y="101.2">38</text>
<text x="173.1" y="96.1">DAB_SOURCE_HI_SEC</text>
<text x="207.3" y="97.4">33</text>
<text x="207.3" y="100">35</text>
<text x="222.3" y="97.4">34</text>
<text x="222.3" y="100">36</text>
<text x="235" y="96.1">DAB_SOURCE_HI</text>
<text x="253.2" y="96.1">_SEC</text>
<text x="21" y="102.5">Q6_G</text>
<text x="38.4" y="103.8">39</text>
<text x="53.4" y="103.8">40</text>
<text x="67.4" y="102.5">Q6_G</text>
<text x="87.9" y="105">iso_afe_SDM_raw_voltage</text>
<text x="107.4" y="102.5">Q7_G</text>
<text x="126" y="103.8">39</text>
<text x="141" y="103.8">40</text>
<text x="153.7" y="102.5">Q7_G</text>
<text x="176.6" y="103.7">DAB_GATE_HI_SEC</text>
<text x="207.3" y="102.5">37</text>
<text x="207.3" y="105.1">39</text>
<text x="222.3" y="102.5">38</text>
<text x="222.3" y="105.1">40</text>
<text x="235" y="103.7">DAB_GATE_HI_SEC</text>
<text x="18.6" y="110.1">PWM_Q6</text>
<text x="19.2" y="112.6">5V_ISOL</text>
<text x="38.4" y="111.4">45</text>
<text x="38.4" y="114">47</text>
<text x="38.4" y="108.9">43</text>
<text x="53.4" y="111.4">46</text>
<text x="53.4" y="114">48</text>
<text x="53.4" y="108.9">44</text>
<text x="66.1" y="112.6">ISOGND</text>
<text x="66.1" y="110.1">PWM_Q8</text>
<text x="106.2" y="110.1">PWM_Q7</text>
<text x="106.9" y="112.6">5V_ISOL</text>
<text x="126" y="111.4">45</text>
<text x="126" y="114">47</text>
<text x="126" y="108.9">43</text>
<text x="141" y="111.4">46</text>
<text x="141" y="114">48</text>
<text x="141" y="108.9">44</text>
<text x="153.7" y="112.6">ISOGND</text>
<text x="153.7" y="110.1">PWM_Q5</text>
<text x="177" y="111.3">DAB_PWM_HI_SEC</text>
<text x="188.2" y="113.9">5V_ISOL</text>
<text x="207.3" y="112.7">45</text>
<text x="207.3" y="110.1">43</text>
<text x="222.3" y="112.7">46</text>
<text x="222.3" y="110.1">44</text>
<text x="235" y="111.3">DAB_PWM_LO_SEC</text>
<text x="235" y="113.9">ISOGND</text>
<text x="12.9" y="115.2">PWM_TRANS5</text>
<text x="43" y="119.1">HB GT CONNECTOR</text>
<text x="66.1" y="115.2">20V_ISO_SEC</text>
<text x="100.6" y="115.2">PWM_TRANS6</text>
<text x="130.7" y="119.1">HB GT CONNECTOR</text>
<text x="153.7" y="115.2">20V_ISO_SEC</text>
<text x="181.9" y="116.4">PWM_TRANS4</text>
<text x="207.3" y="115.2">47</text>
<text x="222.3" y="115.2">48</text>
<text x="235" y="116.4">20V_ISO_SEC</text>
<text x="81.6" y="125.4">36</text>
<text x="81.6" y="122.8">38</text>
<text x="96.6" y="125.4">35</text>
<text x="96.6" y="122.8">37</text>
<text x="109.3" y="124">PWM_Q7</text>
<text x="211.9" y="120.4">HB GT CONNECTOR</text>
<text x="45.8" y="126.6">GPIO_BYPASS_RLY_ISO</text>
<text x="59" y="129.1">MDATA_INU</text>
<text x="59.1" y="131.7">INU_ADCLK</text>
<text x="81.6" y="130.5">32</text>
<text x="81.6" y="127.9">34</text>
<text x="96.6" y="130.5">31</text>
<text x="96.6" y="127.9">33</text>
<text x="109.3" y="126.6">PWM_TRANS5</text>
<text x="109.3" y="131.7">PWM_Q6</text>
<text x="109.3" y="129.1">PWM_Q8</text>
<text x="56.1" y="136.7">PWM_TRANS6</text>
<text x="61.8" y="134.2">PWM_Q5</text>
<text x="81.6" y="135.5">28</text>
<text x="81.6" y="133">30</text>
<text x="96.6" y="135.5">27</text>
<text x="96.6" y="133">29</text>
<text x="109.3" y="134.2">DAB_PWM_LO_SEC</text>
<text x="109.3" y="136.7">DAB_PWM_HI_SEC</text>
<text x="58.3" y="139.3">MDATA_DAB</text>
<text x="58.4" y="141.8">ADCLK_DAB</text>
<text x="81.6" y="143.2">22</text>
<text x="81.6" y="140.6">24</text>
<text x="81.6" y="138.1">26</text>
<text x="96.6" y="143.2">21</text>
<text x="96.6" y="140.6">23</text>
<text x="96.6" y="138.1">25</text>
<text x="109.3" y="139.3">PWM_TRANS4</text>
<text x="109.3" y="141.8">DAB_PWM_PRI_LO_ISO</text>
<text x="166.7" y="139.3">ISOGND</text>
<text x="166.7" y="141.8">ISOGND</text>
<text x="184.4" y="140.6">45</text>
<text x="184.4" y="143.2">47</text>
<text x="184.4" y="138.1">43</text>
<text x="199.4" y="140.6">46</text>
<text x="199.4" y="143.2">48</text>
<text x="199.4" y="138.1">44</text>
<text x="210.9" y="139.3">5V_ISOL</text>
<text x="210.9" y="141.8">5V_ISOL</text>
<text x="47.1" y="144.4">DAB_PWM_PRI_HI_ISO</text>
<text x="56.8" y="146.9">PWM_G1_ISO</text>
<text x="56.8" y="149.4">PWM_G4_ISO</text>
<text x="81.6" y="148.2">18</text>
<text x="81.6" y="145.7">20</text>
<text x="96.6" y="148.2">17</text>
<text x="96.6" y="145.7">19</text>
<text x="109.3" y="144.4">PWM_G3_ISO</text>
<text x="109.3" y="146.9">PWM_G2_ISO</text>
<text x="109.3" y="149.4">PWM_TRANS3_ISO</text>
<text x="166.7" y="144.4">ISOGND</text>
<text x="189.1" y="148.3">2X3 PIN 50TH CONNECTOR</text>
<text x="210.9" y="144.4">5V_ISOL</text>
<text x="51.2" y="152">PWM_TRANS2_ISO</text>
<text x="60.9" y="154.5">CLK1_ISO</text>
<text x="81.6" y="155.9">12</text>
<text x="81.6" y="153.3">14</text>
<text x="81.6" y="150.8">16</text>
<text x="96.6" y="155.9">11</text>
<text x="96.6" y="153.3">13</text>
<text x="96.6" y="150.8">15</text>
<text x="109.3" y="152">PWM_TRANS1_ISO</text>
<text x="109.3" y="154.5">CS1_ISO</text>
<text x="56.5" y="159.6">ADASEL1_ISO</text>
<text x="58.1" y="157.1">SDATA1_ISO</text>
<text x="81.6" y="158.4">10</text>
<text x="82.7" y="160.9">8</text>
<text x="96.6" y="160.9">7</text>
<text x="96.6" y="158.4">9</text>
<text x="109.3" y="157.1">ADASEL0_ISO</text>
<text x="109.3" y="159.6">ADASEL2_ISO</text>
<text x="39" y="162.1">GPIO_BYPASS_RLY_ISOLATED</text>
<text x="58.9" y="164.7">MDATA_ISO</text>
<text x="61.8" y="167.2">ISOADA1</text>
<text x="82.7" y="166">4</text>
<text x="82.7" y="163.5">6</text>
<text x="96.6" y="166">3</text>
<text x="96.6" y="163.5">5</text>
<text x="109.3" y="167.2">ISOADA2</text>
<text x="109.3" y="162.1">ADCLK_ISO</text>
<text x="109.3" y="164.7">ISOGND</text>
<text x="62.6" y="169.8">ISOGND</text>
<text x="82.7" y="168.6">2</text>
<text x="86.2" y="173.7">38 PIN HEADER 50TH</text>
<text x="96.6" y="168.6">1</text>
<text x="109.3" y="169.8">ISOADA3</text>
<text x="15.6" y="178.7">A</text>
<text x="40.5" y="178.7">B</text>
<text x="65.3" y="178.7">C</text>
<text x="90.2" y="178.7">D</text>
<text x="115.2" y="178.7">E</text>
<text x="140.1" y="178.7">F</text>
<text x="164.8" y="178.7">G</text>
<text x="189.8" y="178.7">H</text>
<text x="214.9" y="178.7">J</text>
<text x="239.6" y="178.7">K</text>
</g>
</svg>
